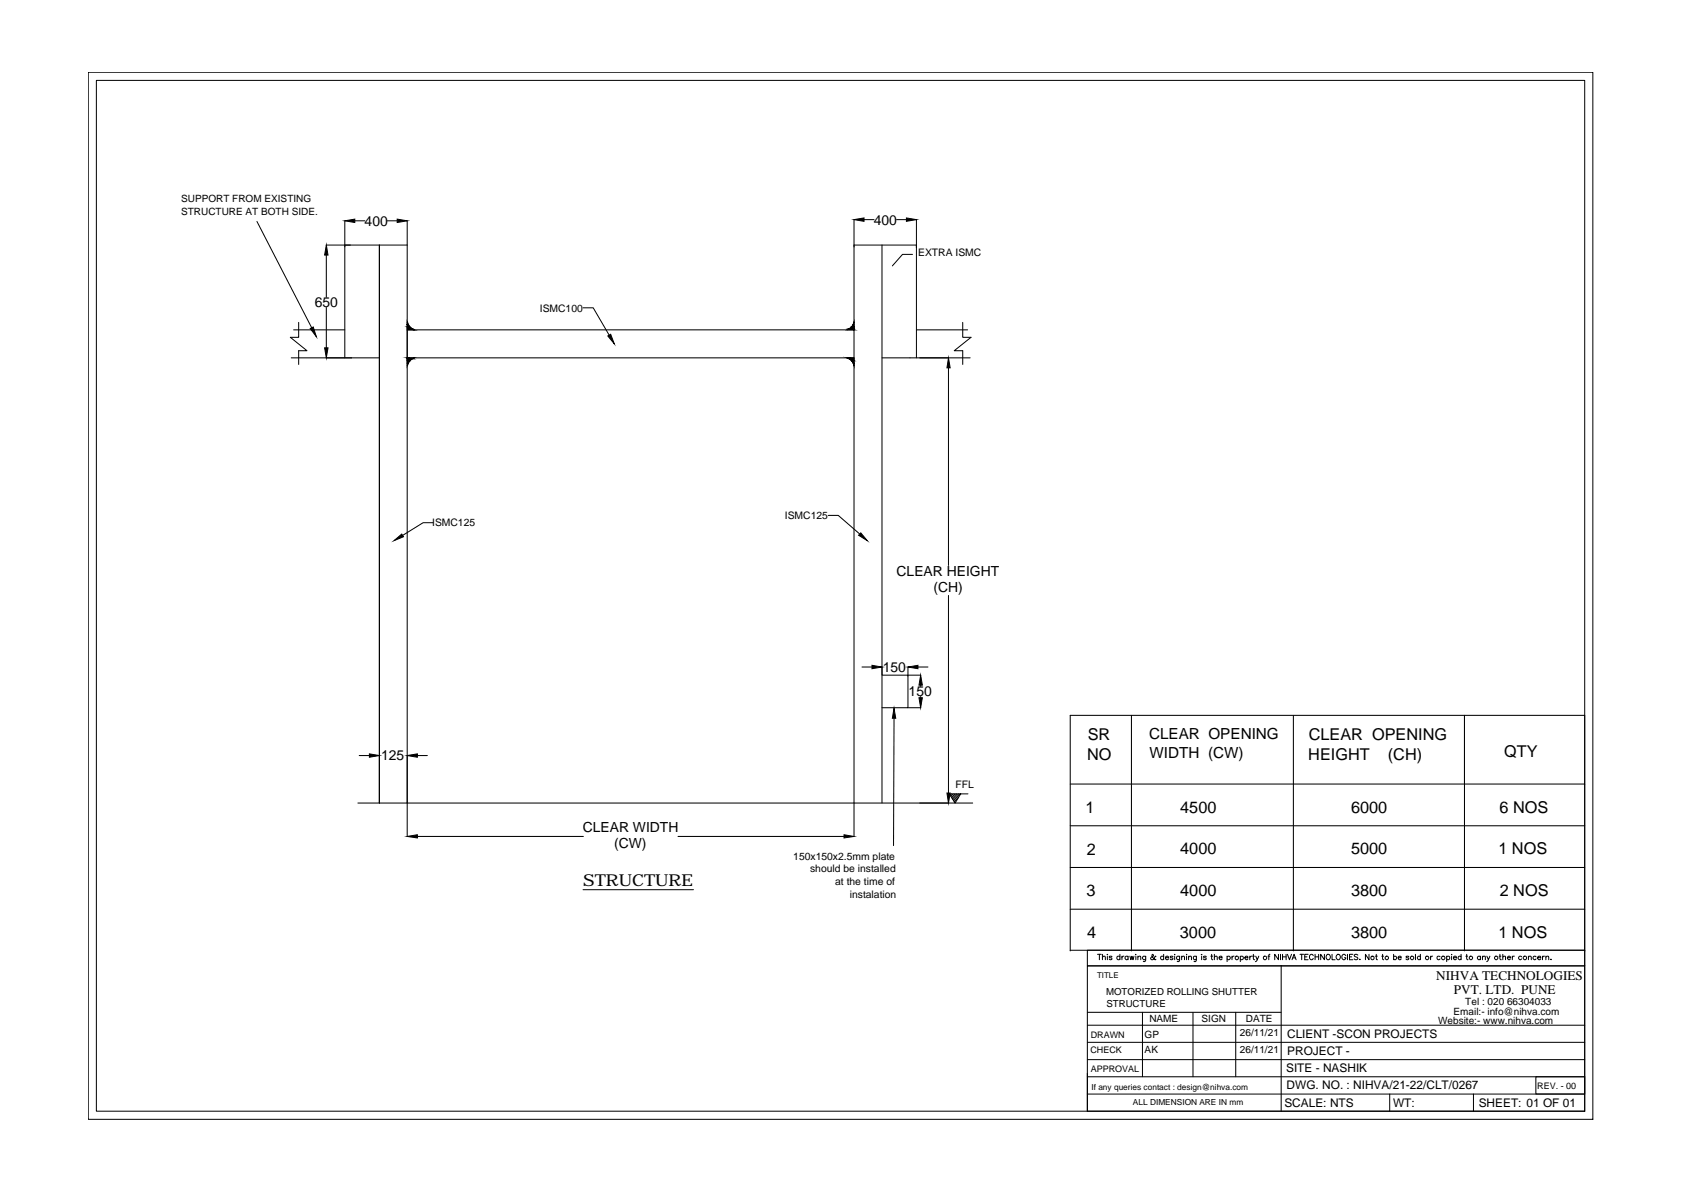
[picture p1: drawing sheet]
<svg xmlns="http://www.w3.org/2000/svg" width="420mm" height="297mm" viewBox="0 0 420 297" stroke-linecap="round" stroke-linejoin="round" font-family="sans-serif">
<!-- layer: 0 -->
<g fill="none" stroke="#000" stroke-width=".25">
<path d="M22 18h375.7v261.4h-375.7zM24.1 20.1h371.5v257.3h-371.5zM64.1 55.3l13.7 26.5M86.1 55.1v34.2M88.6 55.1h2.5M96.7 55.1h2.5M101.7 55.1v153.7M213.2 54.8v154M215.7 54.8h2.5M223.8 54.8h2.5M228.8 54.8v34.5M81.5 61.2h20.2"/>
<path d="M81.5 63.7v10.5M81.5 76.8v10M94.7 61.2v139.2M145.6 76.8h2.5l4 6.9M213.2 61.2h15.6M220.2 61.2v139.2M227.8 63.5h-2.5l-2.5 2.9M72.7 89.3h22M73.3 82.3h12.8M74.6 80.5v3.7h-2.1l4.1 3.3h-2v3.5M101.7 89.3h111.5M101.7 82.3h111.5"/>
<path d="M101.7 80.3l.6 1.3 1.2 .7M103.5 89.3l-1.2 .8-.6 1.2M211.4 89.3l1.2 .8 .6 1.2M213.2 80.3l-.6 1.3-1.2 .7M220.2 89.3h22M228.8 82.3h12.8M236.8 91.8v49.3M240.3 80.5v3.7h2.1l-4.2 3.3h2.1v3.5M108.1 130.5h-2.5l-5.1 3.1M206.8 128.7h2.5l5.3 4.6M236.8 148.6v49.4M215.2 166.5h2.5"/>
<path d="M220.2 166.5v2h6.5v8.2h-6.5M223.2 179.3l-.1 31.8M226.7 166.5v2.2M226.7 168.5h3.1M226.7 176.7h3.1M229.2 166.5h2.5M229.8 171v.3M229.8 173.9v.3M282.5 178.6v58.8M322.9 178.6v58.8M365.6 178.6v58.8M89.7 188.6h2.5"/>
<path d="M104.2 188.6h2.5M237.1 198.2h-.1M237.5 198.2l-.3 .3M238 198.2l-.6 .6M238.4 198.2l-.9 .9M238.9 198.2l-1.2 1.1M239.3 199.1l-1.1 1M239.3 198.2l-1.4 1.4M239.7 198.2l-1.6 1.7M239.8 198.2l-1.4 2.2-1.4-2.2h4.7M267.2 195.7h128.4M89.3 200.4h153.5"/>
<path d="M104.2 208.8h41.4M169.3 208.8h41.4M238.6 200.2l-.2 .2M267.2 206.1h128.4M267.2 216.5h128.4M145.6 222.1h27.5M267.2 237.4v-58.8h128.4v58.8M267.2 226.9h128.4M267.2 237.2h128.4M274 238.2h.9M274.5 238.2v1.4M275.2 238.9l.4-.2h.3v.9"/>
<path d="M275.2 238.2v1.4M276.5 238.2v.1zM276.5 238.7v.9M277.6 238.8l-.6-.1v.3l.4 .1 .2 .3-.3 .2-.4-.2M279.6 238.8a.42 .42 0 0 0-.6 0 .42 .42 0 0 0 0 .6 .42 .42 0 0 0 .6 0M279.6 238.2v1.4M280.1 238.7v.9M280.6 238.7l-.5 .1v.3M281.6 238.8a.42 .42 0 0 0-.6 0 .42 .42 0 0 0 0 .6 .42 .42 0 0 0 .6 0M281.6 238.7v.9M282.1 238.7l.2 .9 .3-.9 .2 .9 .3-.9M283.6 238.2v.1z"/>
<path d="M283.6 238.7v.9M284.1 238.9l.2-.2h.4l.1 .9M284.1 238.7v.9M286 238.7v1l-.3 .3-.3-.1M286 238.8a.44 .44 0 0 0-.6 0 .44 .44 0 0 0 0 .6 .44 .44 0 0 0 .6 0M288.6 238.8l-.2-.1a.86 .86 0 0 1-1.1 .7l.1-.4 .6-.5-.2-.3-.2 .2 .2 .5 .5 .7 .3-.2M290.5 238.8a.42 .42 0 0 0-.6 0 .42 .42 0 0 0 0 .6 .42 .42 0 0 0 .6 0M290.5 238.2v1.4M291 239.1h.7a.44 .44 0 0 0-.4-.4 .44 .44 0 0 0-.4 .4 .44 .44 0 0 0 .4 .5l.4-.2M292.8 238.8l-.6-.1v.3l.6 .4-.2 .2-.5-.2M293.3 238.2v.1zM293.3 238.7v.9"/>
<path d="M294.5 238.7l-.1 1.2-.2 .1-.3-.1M294.5 238.8a.42 .42 0 0 0-.6 0 .42 .42 0 0 0 0 .6 .42 .42 0 0 0 .6 0M295 238.9l.3-.2h.3l.1 .9M295 238.7v.9M296.2 238.2v.1zM296.2 238.7v.9M296.7 238.9l.2-.2h.5v.9M296.7 238.7v.9M298.7 238.7v1l-.3 .3-.3-.1M298.7 238.8a.42 .42 0 0 0-.6 0 .42 .42 0 0 0 0 .6 .42 .42 0 0 0 .6 0M300 238.2v.1zM300 238.7v.9"/>
<path d="M301.1 238.8l-.6-.1v.3l.5 .1 .1 .3-.2 .2-.4-.2M302.3 238.7h.4M302.5 238.2v1.1l.3 .3M303.2 238.9l.3-.2h.3l.1 .9M303.2 238.2v1.4M304.3 239.1h.8a.44 .44 0 0 0-.5-.4 .44 .44 0 0 0-.4 .4 .44 .44 0 0 0 .4 .5l.5-.2M306.3 238.8a.44 .44 0 0 1 .7 0 .44 .44 0 0 1 0 .6 .44 .44 0 0 1-.7 0M306.3 238.7v1.3M307.6 238.7v.9M308.1 238.7h-.3l-.2 .4M309.6 238.8a.42 .42 0 0 1 .7 0 .42 .42 0 0 1 0 .6 .42 .42 0 0 1-.7 0M309.6 238.7v1.3"/>
<path d="M310.8 239.1h.7v-.3a.42 .42 0 0 0-.6 0 .42 .42 0 0 0 0 .6 .42 .42 0 0 0 .6 0M312 238.7v.9M312.5 238.7h-.3l-.2 .4M312.7 238.7h.5M312.9 238.2v1.1l.3 .3M313.5 238.7l.4 .9 .4-.9M313.9 239.6l-.5 .4M316.5 238.7h.5M317 238.2l-.2 .3v1.1M319.2 238.2v1.4l-1-1.4v1.4M319.7 238.2v1.4M320.2 238.2v1.4"/>
<path d="M320.2 238.8h.9M321.1 238.2v1.4M321.4 238.2l.5 1.4 .5-1.4M322.6 239.6l.5-1.4 .5 1.4M322.8 239.1h.6M324.5 238.2h.9M325 238.2v1.4M325.7 238.8h.6M326.6 238.2h-.9v1.4h.9M327.8 238.5a.48 .48 0 0 0-.5-.3 .48 .48 0 0 0-.4 .5v.4a.48 .48 0 0 0 .4 .5 .48 .48 0 0 0 .5-.4M328.3 238.8h.9M328.3 238.2v1.4"/>
<path d="M329.2 238.2v1.4M330.6 238.2v1.4l-.9-1.4v1.4M331.3 238.3a.61 .61 0 0 1 .8 .6 .61 .61 0 0 1-.9 .5l-.1-.7zM332.5 238.2v1.4h.8M333.9 238.3l.1-.1a.64 .64 0 0 1 .6 .7 .64 .64 0 0 1-.7 .6l-.3-.4zM336 238.5a.5 .5 0 0 0-.6-.3 .5 .5 0 0 0-.4 .5v.4a.49 .49 0 0 0 .5 .5 .49 .49 0 0 0 .5-.5h-.4M336.4 238.2v1.4M336.9 238.8h.6M337.7 238.2h-.8v1.4h.8M339 238.4l-.4-.2-.5 .2v.3l.9 .5-.4 .4-.5-.2M339.4 239.5h.2zM341.8 238.2v1.4l-.9-1.4v1.4"/>
<path d="M343.4 238.7h.4M343.6 238.2v1.1l.3 .3M344.9 238.7h.5M345.2 238.2v1.1l.3 .3M347.9 238.8a.42 .42 0 0 1 .6 0 .42 .42 0 0 1 0 .6 .42 .42 0 0 1-.6 0M347.9 238.2v1.4M349.1 239.1h.7a.44 .44 0 0 0-.5-.4 .44 .44 0 0 0-.4 .4 .44 .44 0 0 0 .4 .5l.5-.2M351.7 238.8l-.6-.1v.3l.6 .4-.2 .2-.5-.2M353.4 238.2v1.4M354.6 238.8a.42 .42 0 0 0-.6 0 .42 .42 0 0 0 0 .6 .42 .42 0 0 0 .6 0M354.6 238.2v1.4M357.1 238.7v.9"/>
<path d="M357.6 238.7h-.3l-.2 .4M359.5 238.8a.42 .42 0 0 0-.6 0 .42 .42 0 0 0 0 .6 .42 .42 0 0 0 .6 0M361.2 238.8a.42 .42 0 0 1 .6 0 .42 .42 0 0 1 0 .6 .42 .42 0 0 1-.6 0M361.2 238.7v1.3M362.4 238.2v.1zM362.4 238.7v.9M362.9 239.1h.7a.44 .44 0 0 0-.5-.4 .44 .44 0 0 0-.4 .4 .44 .44 0 0 0 .4 .5l.5-.2M364.8 238.8a.42 .42 0 0 0-.7 0 .42 .42 0 0 0 0 .6 .42 .42 0 0 0 .7 0M364.8 238.2v1.4M365.9 238.7h.5M366.2 238.2v1.1l.3 .3M369.6 238.8a.42 .42 0 0 0-.6 0 .42 .42 0 0 0 0 .6 .42 .42 0 0 0 .6 0"/>
<path d="M369.6 238.7v.9M370.1 238.9l.3-.2h.4v.9M370.1 238.7v.9M371.2 238.7l.4 .9 .4-.9M371.6 239.6l-.4 .4M374.2 238.7h.5M374.5 238.2v1.1l.3 .3M375.2 238.9l.1-.2h.5v.9M375.2 238.2v1.4M376.3 239.1h.8l-.1-.3a.42 .42 0 0 0-.6 0 .42 .42 0 0 0 .1 .6 .42 .42 0 0 0 .6 0M377.5 238.7v.9M378.1 238.7h-.4l-.2 .4"/>
<path d="M379.9 238.8a.42 .42 0 0 0-.7 0 .42 .42 0 0 0 0 .6 .42 .42 0 0 0 .7 0M381.6 238.9l.1-.2h.5l.1 .9M381.6 238.7v.9M383.5 238.8a.42 .42 0 0 0-.7 0 .42 .42 0 0 0 0 .6 .42 .42 0 0 0 .7 0M383.9 239.1h.8a.43 .43 0 0 0-.6-.3 .43 .43 0 0 0-.2 .6 .43 .43 0 0 0 .6 .1l.2-.1M385.1 238.7v.9M385.6 238.7h-.3l-.2 .4M385.9 238.9l.2-.2h.5v.9M385.9 238.7v.9M387.2 239.5h.1zM271.5 255.9h124.1M271.5 252.7h48.3"/>
<path d="M285.2 252.7v16.1M297.8 252.7v16.1M308.5 252.7v16.1M319.8 241.1h75.8h-124.1v-3.9h124.1v40.2M319.8 241.1h-48.3v36.3M319.8 241.1v36.3M271.5 267.9v9.5M271.5 268.8h124.1M271.5 264.5h124.1M271.5 260.2h124.1M271.5 273.1h124.1M271.5 277.4h124.1"/>
<path d="M346.9 273.1v4.3M367.8 273.1v4.3M383.4 268.8h12.2v4.3h-12.2z"/>
<circle cx="308.8" cy="239.1" r=".44"/>
<circle cx="315.8" cy="239.1" r=".44"/>
<circle cx="342.6" cy="239.1" r=".44"/>
<circle cx="346.2" cy="239.1" r=".43"/>
<circle cx="352.5" cy="239.1" r=".43"/>
<circle cx="356.3" cy="239.1" r=".44"/>
<circle cx="360.3" cy="239.1" r=".44"/>
<circle cx="367.2" cy="239.1" r=".43"/>
<circle cx="373.5" cy="239.1" r=".43"/>
<circle cx="380.7" cy="239.1" r=".44"/>
</g>
<g fill="#000" stroke="#000" stroke-width=".25">
<path d="M86.1 55.1l2.5-.4v.8zM99.2 54.7l2.5 .4-2.5 .4zM213.2 54.8l2.5-.4v.8zM226.3 54.4l2.5 .4-2.5 .4zM81.5 61.2l.4 2.5h-.9zM77.4 82l.8-.4 .8 2.4zM81 86.8h.9l-.4 2.5zM101.7 80.3l.2 .7h-.2zM101.7 90h.6l-.4 .6zM151.7 83.9l.8-.5 .8 2.4zM212.6 90h.6v.6zM213.2 80.3v.7h-.2z"/>
<path d="M236.8 89.3l.4 2.5h-.8zM98.4 135l1.9-1.7 .4 .7zM214.9 133l1.6 2-2.2-1.4zM217.7 166.1l2.5 .4-2.5 .4zM223.2 176.8l.4 2.5h-.8zM226.7 166.5l2.5-.4v.8zM229.8 168.5l.5 2.5h-.9zM229.4 174.2h.9l-.5 2.5zM92.2 188.2l2.5 .4-2.5 .4zM101.7 188.6l2.5-.4v.8zM236.4 198h.8l-.4 2.4zM101.7 208.8l2.5-.4v.8z"/>
<path d="M210.7 208.4l2.5 .4-2.5 .4z"/>
<path d="M101.7 81v.6h.6zM101.7 81h.2l.4 .6z"/>
<path d="M101.7 81.6v.4h1.1zM101.7 81.6h.6l.5 .4z"/>
<path d="M101.7 82v.3h1.8zM101.7 82h1.1l.7 .3z"/>
<path d="M101.7 89.3v.3h1.1zM101.7 89.3h1.8l-.7 .3z"/>
<path d="M101.7 89.6v.4h.6zM101.7 89.6h1.1l-.5 .4z"/>
<path d="M101.7 90v.6h.2zM101.7 90.6h.2l-.2 .7z"/>
<path d="M211.4 82.3h1.8l-1.1-.3zM212.1 82h1.1v.3z"/>
<path d="M212.1 82h1.1l-.6-.4zM212.6 81.6h.6v.4z"/>
<path d="M211.4 89.3l.7 .3h1.1zM211.4 89.3h1.8v.3z"/>
<path d="M213 81l-.4 .6h.6zM213 81h.2v.6z"/>
<path d="M212.1 89.6l.5 .4h.6zM212.1 89.6h1.1v.4z"/>
<path d="M212.6 90l.4 .6h.2zM213 90.6h.2v.7z"/>
</g>
<g font-size="4.1">
<text x="271.5" y="184.7">SR</text>
<text x="326.7" y="184.8">CLEAR OPENING</text>
<text x="271.4" y="189.7">NO</text>
<text x="326.6" y="189.7">HEIGHT</text>
<text x="346.5" y="189.7">(CH)</text>
<text x="375.5" y="188.8">QTY</text>
<text x="271" y="202.9">1</text>
<text x="294.7" y="202.9">4500</text>
<text x="337.3" y="202.9">6000</text>
<text x="374.4" y="202.9">6 NOS</text>
<text x="271.3" y="213.3">2</text>
<text x="294.7" y="213.3">4000</text>
<text x="337.3" y="213.3">5000</text>
<text x="374.1" y="213.3">1 NOS</text>
<text x="145.6" y="221.2">STRUCTURE</text>
<text x="271.2" y="223.7">3</text>
<text x="294.7" y="223.7">4000</text>
<text x="337.3" y="223.7">3800</text>
<text x="374.4" y="223.7">2 NOS</text>
<text x="271.4" y="234.1">4</text>
<text x="294.6" y="234.1">3000</text>
<text x="337.3" y="234.1">3800</text>
<text x="374.1" y="234.1">1 NOS</text>
</g>
<g font-size="3.8">
<text x="286.9" y="184.6">CLEAR OPENING</text>
<text x="287" y="189.2">WIDTH (CW)</text>
</g>
<g font-size="3.5">
<text x="91" y="56.3">400</text>
<text x="218.2" y="56">400</text>
<text x="78.6" y="76.7">650</text>
<text x="223.8" y="143.7">CLEAR HEIGHT</text>
<text x="233.1" y="147.9">(CH)</text>
<text x="220.4" y="167.7">150</text>
<text x="226.8" y="173.8">150</text>
<text x="95.1" y="189.8">125</text>
<text x="145.5" y="207.6">CLEAR WIDTH</text>
<text x="153.3" y="211.8">(CW)</text>
</g>
<g font-size="3.3">
<text x="358.6" y="244.6">NIHVA TECHNOLOGIES</text>
<text x="363" y="248.1">PVT. LTD. PUNE</text>
</g>
<g font-size="3">
<text x="321.3" y="259.1">CLIENT -SCON PROJECTS</text>
<text x="321.4" y="263.4">PROJECT -</text>
<text x="321.1" y="267.7">SITE - NASHIK</text>
<text x="321.2" y="271.9">DWG. NO. : NIHVA/21-22/CLT/0267</text>
<text x="320.6" y="276.3">SCALE: NTS</text>
<text x="347.8" y="276.2">WT:</text>
<text x="369.2" y="276.3">SHEET: 01 OF 01</text>
</g>
<g font-size="2.6">
<text x="229.2" y="63.9">EXTRA ISMC</text>
<text x="134.8" y="77.8">ISMC100</text>
<text x="107.9" y="131.4">ISMC125</text>
<text x="195.9" y="129.5">ISMC125</text>
<text x="238.5" y="196.8">FFL</text>
<text x="198" y="214.6">150x150x2.5mm plate</text>
<text x="202.2" y="217.8">should be installed</text>
<text x="208.5" y="220.9">at the time of</text>
<text x="212.1" y="224.1">instalation</text>
</g>
<g font-size="2.5">
<text x="45.2" y="50.5">SUPPORT FROM EXISTING</text>
<text x="45.2" y="53.6">STRUCTURE AT BOTH SIDE.</text>
<text x="365.8" y="250.8">Tel : 020 66304033</text>
<text x="286.9" y="255.1">NAME</text>
<text x="300" y="255.1">SIGN</text>
<text x="311" y="255.1">DATE</text>
<text x="359" y="255.7">Website:- www.nihva.com</text>
<text x="362.9" y="253.3">Email:- info@nihva.com</text>
<text x="285.8" y="259">GP</text>
<text x="285.8" y="262.7">AK</text>
<text x="309.6" y="258.5">26/11/21</text>
<text x="309.6" y="262.8">26/11/21</text>
</g>
<g font-size="2.4">
<text x="276.1" y="248.5">MOTORIZED ROLLING SHUTTER</text>
<text x="276.2" y="251.4">STRUCTURE</text>
</g>
<g font-size="2.2">
<text x="272.2" y="262.8">CHECK</text>
<text x="272.3" y="259">DRAWN</text>
<text x="272.3" y="267.5">APPROVAL</text>
<text x="383.8" y="271.9">REV. - 00</text>
</g>
<g font-size="2.1">
<text x="272.5" y="272.1">If any queries contact : design@nihva.com</text>
<text x="282.8" y="275.9">ALL DIMENSION ARE IN mm</text>
</g>
<text font-size="2" x="273.9" y="244.1">TITLE</text>
</svg>
